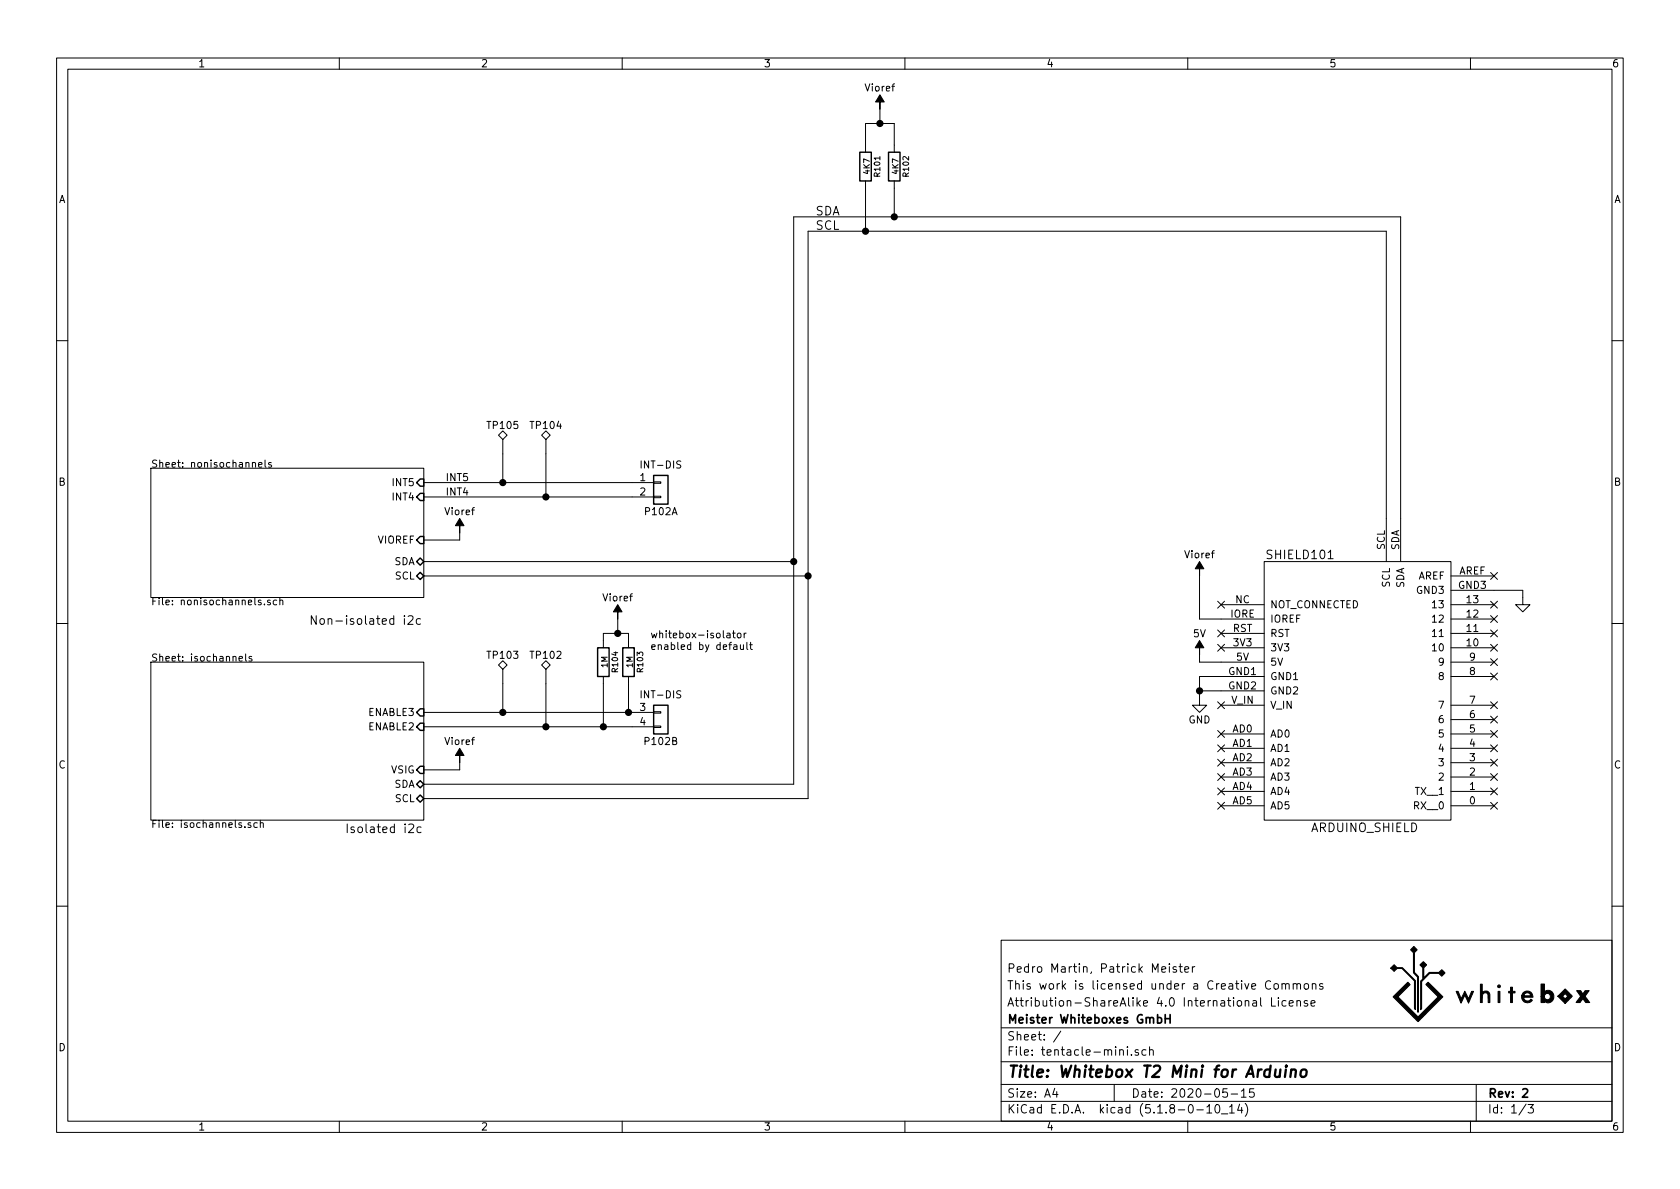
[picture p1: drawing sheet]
<svg xmlns="http://www.w3.org/2000/svg" width="297mm" height="210mm" viewBox="0 0 297 210" stroke-linecap="round" stroke-linejoin="round" font-family="sans-serif">
<g fill="none" stroke="#000" stroke-width=".18">
<path d="M10 10.3h277v189.9h-277zM12 12.2h273v186.1h-273zM60 10.3v1.9M110 10.3v1.9M155.6 19.3v2.5M160 10.3v1.9M210 10.3v1.9M260 10.3v1.9M153 26.9v-5.1h5.1v5.1M153 32v8.9M158.1 32v6.3M10 60.2h2"/>
<path d="M88.1 77l.8-.8 .8 .8-.8 .7zM88.9 77.7v7.6M95.8 77l.7-.8 .8 .8-.8 .7zM96.5 77.7v10.2M285 60.2h2M26.7 82.8h48.2v22.9h-48.2zM44.6 81.9l.2-.1h.3l.1 .8M45.7 82.2l.6-.1v-.3h-.4l-.2 .2 .1 .6h.5M46.9 81.4v1l.1 .2M48 81.8h-.3l-.2 .2v.1l.5 .2v.3h-.5M74.9 85.3h40.7M74.9 87.9h40.7"/>
<path d="M74.9 99.3h65.4M81.3 94.2v1.3h-6.4M115.6 87.8h1.2v.2h-1.2zM115.6 85.2h1.2v.3h-1.2zM223.5 99.3h33v45.7h-33zM245.1 99.3v-58.4h-102.2v100.3h-68M247.6 99.3v-61h-107.3v100.4h-65.4M10 110.3h2M26.7 117.1h48.2v27.9h-48.2zM42.3 116.5l.6-.1-.1-.3h-.3l-.2 .2v.6h.5M43.4 115.6v1.1l.2 .2M44.5 116.1h-.3l-.2 .2 .1 .1 .4 .2v.3h-.5"/>
<path d="M46.8 106.8v.2M47.8 106.2l-.3-.1-.2 .2v.2l.5 .1v.3h-.5M48.9 106.2l-.3-.1-.3 .2 .1 .6h.5M49.5 106.2l.2-.1 .3 .1v.8M49.5 105.7v1.3M71.5 108.9v.1M71.5 109.4v1M72.2 109l.5-.1 .3 .1v.3v.2l-.9 .9h.9M74.3 109.5l-.4-.1-.2 .1v.8a.48 .48 0 0 0 .6 0M74.9 101.8h68M88.1 117.6l.8-.8 .8 .8-.8 .8zM88.9 118.4v7.6"/>
<path d="M95.8 117.6l.7-.8 .8 .8-.8 .8zM96.5 118.4v10.1M106.7 114.5v-2.5h4.4v2.5M106.7 119.6v8.9M109.2 109.5v2.5M111.1 119.6v6.4M128.5 112h.5l.1 .8M129.1 112.3h-.4l-.2 .2v.2h.6M129.5 112h.5M129.7 111.5v1.1l.3 .2M129.7 114.1h.6v.8M130.3 114.3l-.4 .1-.2 .1v.3h.6"/>
<path d="M130.5 112h.3l.2 .1-.1 .6-.3 .1-.2-.2zM130.9 114l.1 .8 .3 .1 .1-.2M131.4 114v.9M131.6 112v.8M131.9 112l-.3 .2M132.1 113.6v1.1l.1 .2M132.5 114h.5M132.7 113.6v1.1l.3 .2M212.1 101.8v7.7h11.4M212.1 115.8v1.3h11.4M215.3 106.3l1.2 1.2M215.3 113.9l1.2 1.3"/>
<path d="M215.3 111.4l1.2 1.2M215.9 114.5h7.6M215.9 112h7.6M215.9 106.9h7.6M216.5 106.3l-1.2 1.2M216.5 113.9l-1.2 1.3M216.5 111.4l-1.2 1.2M223.5 119.6h-11.4v5.1h1.3l-1.3 1.3-1.3-1.3h1.3M256.5 104.4h12.7v2.5h1.3l-1.3 1.3-1.2-1.3h1.2M256.5 114.5h7.7M256.5 112h7.7M256.5 109.5h7.7"/>
<path d="M256.5 106.9h7.7M256.5 117.1h7.7M256.5 119.6h7.7M256.5 101.8h7.7M263.6 101.2l1.2 1.3M263.6 108.9l1.2 1.2M263.6 106.3l1.2 1.2M263.6 116.5l1.2 1.2M263.6 119l1.2 1.2M263.6 113.9l1.2 1.3M263.6 111.4l1.2 1.2M264.8 101.2l-1.2 1.3"/>
<path d="M264.8 108.9l-1.2 1.2M264.8 106.3l-1.2 1.2M264.8 116.5l-1.2 1.2M264.8 119l-1.2 1.2M264.8 113.9l-1.2 1.3M264.8 111.4l-1.2 1.2M285 110.3h2M74.9 126h40.7M74.9 128.5h40.7M81.3 134.9v1.2h-6.4M115.6 128.4h1.2v.2h-1.2zM115.6 125.9h1.2v.2h-1.2z"/>
<path d="M212.1 122.2h11.4M215.3 136.8l1.2 1.2M215.3 139.3l1.2 1.3M215.3 134.3l1.2 1.2M215.3 131.7l1.2 1.2M215.3 129.2l1.2 1.2M215.3 124.1l1.2 1.2M215.9 139.9h7.6M215.9 137.4h7.6M215.9 134.9h7.6M215.9 132.3h7.6M215.9 129.8h7.6"/>
<path d="M215.9 124.7h7.6M216.5 136.8l-1.2 1.2M216.5 139.3l-1.2 1.3M216.5 134.3l-1.2 1.2M216.5 131.7l-1.2 1.2M216.5 129.2l-1.2 1.2M216.5 124.1l-1.2 1.2M256.5 139.9h7.7M256.5 137.4h7.7M256.5 134.9h7.7M256.5 132.3h7.7M256.5 129.8h7.7"/>
<path d="M256.5 127.2h7.7M256.5 124.7h7.7M263.6 136.8l1.2 1.2M263.6 134.3l1.2 1.2M263.6 139.3l1.2 1.3M263.6 131.7l1.2 1.2M263.6 124.1l1.2 1.2M263.6 126.6l1.2 1.3M263.6 129.2l1.2 1.2M264.8 136.8l-1.2 1.2M264.8 134.3l-1.2 1.2M264.8 139.3l-1.2 1.3"/>
<path d="M264.8 131.7l-1.2 1.2M264.8 124.1l-1.2 1.2M264.8 126.6l-1.2 1.3M264.8 129.2l-1.2 1.2M44.3 145.5h-.3l-.2 .2 .1 .1 .4 .2v.3h-.5M45.5 145.5h-.4l-.2 .2 .1 .6h.5M46 145.6l.2-.1h.3l.1 .8M46 145.1v1.2M72.3 145.8l.5-.1 .3 .1 .1 .3-1 1.1h1M74.4 146.3l-.4-.1-.2 .1v.8a.48 .48 0 0 0 .6 .1M215.3 141.9l1.2 1.2M215.9 142.5h7.6"/>
<path d="M216.5 141.9l-1.2 1.2M256.5 142.5h7.7M263.6 141.9l1.2 1.2M264.8 141.9l-1.2 1.2M10 160.2h2M177 166.3h108v32h-108zM205.4 171.4l.7-.1-.1-.3-.4-.1-.2 .2 .1 .8h.5M206.8 170.4v.2M206.8 170.9v1M208 171a.37 .37 0 0 0-.6 .1l.1 .3 .5 .1 .1 .1-.3 .3h-.4M208.5 170.9h.5M208.7 170.4v1.3l.3 .2"/>
<path d="M209.5 171.4l.7-.1-.1-.3-.4-.1-.2 .2v.8h.6M210.8 170.9v1M211.3 170.9l-.5 .3M221.5 177h.6l.1 .9M222.2 177.3l-.5 .1a.29 .29 0 0 0-.2 .2 .29 .29 0 0 0 .2 .3l.5-.1M222.9 176.4v1.3l.2 .2M224.7 173.6a.59 .59 0 0 0-.8 0 .59 .59 0 0 0-.2 .7 .56 .56 0 0 0 .3 .6 .56 .56 0 0 0 .7-.1M224.8 176.4v1.5h.7M225.3 174.1l.2-.2 .5 .2v.7l-.3 .1-.4-.1zM226 176.4v.2M226 176.9v1M226.7 174.1l.2-.2 .3 .1 .1 .9"/>
<path d="M226.7 173.9v1M227.3 174.1a.34 .34 0 0 1 .3-.2 .34 .34 0 0 1 .3 .2v.8M227.4 177l-.5-.1-.2 .3 .1 .6h.6M227.9 177.4l.8-.1-.1-.3-.4-.1-.3 .2 .1 .7h.6M228.7 174.1v-.1a.37 .37 0 0 1 .6 .1v.8M228.7 173.9v1M229.3 177.1l.2-.2 .4 .1v.9M229.3 174.1l.2-.2 .4 .1v.9M229.3 176.9v1M230.7 174.1l.2-.2 .4 .2 .1 .5-.2 .2-.3 .1-.2-.1zM231.2 177a.37 .37 0 0 0-.6 .1l.1 .3 .5 .1v.1l-.2 .3-.4-.1M231.8 177.4l.7-.1-.1-.3-.4-.1-.2 .2 .1 .7h.5"/>
<path d="M232 174.1l.1-.1a.37 .37 0 0 1 .6 .1v.8M232 173.9v1M233.9 174a.37 .37 0 0 0-.6 .1l.1 .3 .5 .1v.1l-.2 .3-.4-.1M285 160.2h2M60 198.3v1.9M110 198.3v1.9M160 198.3v1.9M177 194.8h108M177 191.8h108M177 187.8h108M177 181.8h108M186.5 192.5l-.4 1h1"/>
<path d="M186.8 193v1M187.6 182.3l-1.3 2M197 191.8v3M199.3 185.1v.2M199.3 185.6v1M200.1 186.5v.1M201.3 185.7a.37 .37 0 0 0-.6 .1l.1 .2 .5 .2v.1l-.2 .3-.4-.1M202.6 185.7l-.4-.1-.3 .3 .1 .6 .2 .1 .4-.1M203.3 185.7a.37 .37 0 0 1 .6 .1v.8M203.3 185.1v1.5M210 198.3v1.9M211.6 196.3h1.2"/>
<path d="M213.4 195.8l.4-.5v1.5M213.4 196.8h.8M215 195.4l.3-.1a.94 .94 0 0 1 0 1.5 .8 .8 0 0 1-.6-.6 .8 .8 0 0 1 .3-.8zM216 197h1.1M217 192.5h-.7l-.1 .7 .2-.1 .5 .1 .1 .2v.5l-.2 .1-.6-.1M217.4 195.8l.4-.5v1.5M217.4 196.8h.8M217.7 193.5h1.1M219.2 195.2l-.4 1.1h.9M219.5 193l.4-.5v1.5M219.5 194h.8M219.5 195.8v1"/>
<path d="M220.2 195.1a1.71 1.71 0 0 1 0 2.3M221.7 192.5h-.7l-.1 .7 .2-.1 .5 .1 .2 .2-.1 .5-.2 .1-.6-.1M260 198.3v1.9M261 191.8v6.5M269.8 195.2l-1.2 2M270.2 195.3h.9l-.5 .6 .4 .1v.7l-.2 .1-.6-.1"/>
</g>
<path d="M206 179.4v1.5M206.9 179.4v1.5M204.7 180l.4-.1 .3 .3-.1 .6-.2 .1-.4-.1M206 180.1h.9M269.2 192.7l.3-.2h.3l.3 .5-.9 1h.9" fill="none" stroke="#000" stroke-width=".3"/>
<path d="M225.6 189.1l-.1 1.2a.59 .59 0 0 0 .8 0M226.4 189.1l-.2 1.3M227.4 189.1l-.2 1.3M227.4 188.4v.2l.1-.1-.1-.1v.2M228.3 189.3a.5 .5 0 0 1 .8 .1l-.1 1M228.3 189.1l-.2 1.3M230.1 189.3a.53 .53 0 0 1 .5-.2 .53 .53 0 0 1 .4 .4v.6a.54 .54 0 0 1-.6 .4 .54 .54 0 0 1-.5-.4z" fill="none" stroke="#000" stroke-width=".41"/>
<g fill="#000" stroke="#000" stroke-width=".18">
<path d="M155.6 16.8l.7 1.2h-.7v1.3v-1.3h-.8zM81.3 91.7l.7 1.3h-.7v1.2v-1.2h-.8zM109.2 106.9l.8 1.3h-.8v1.3v-1.3h-.7zM212.1 113.3l.8 1.2h-.8v1.3v-1.3h-.8zM212.1 99.3l.8 1.3h-.8v1.2v-1.2h-.8zM81.3 132.3l.7 1.3h-.7v1.3v-1.3h-.8zM245.9 171.2l.6-.6 .5 .5h1l2.3 2.3v5.1l-.2-.1v-4.9l-2.2-2.2h-.9l-.5 .5zM249.7 167.7l.3-.3 .6 .6-.5 .4v3.6l.7 .7-.1 6.3-.1-.1v-6.1l-.7-.8v-3.5l-.5-.5zM251.1 170.6l.6-.6 .5 .6-.5 .5v1.8l1-.9h1.7l.5-.5 .6 .6-.6 .5-.5-.5h-1.6l-1.4 1.5v4.8l-.2 .2v-5.1l.4-.4v-2zM246.3 176.3l2.6-2.6 .4 .4-2.1 2.2 3.5 3.5 3.6-3.5-2.2-2.2 .4-.4 2.6 2.6-4.4 4.4zM257.5 175.3h.3l.6 1.3 .6-1.3 .6 1.3 .6-1.3h.3l-.8 2.1-.7-1.4-.7 1.4zM261.7 174h.4v1.6a.79 .79 0 0 1 1-.2 .79 .79 0 0 1 .3 1v.9h-.3v-.9a.56 .56 0 0 0-.5-.9 .56 .56 0 0 0-.5 .8v1h-.4z"/>
<path d="M264.9 175.3h.3v2h-.3zM267.1 174.6h.3v.7h.5v.3h-.5v1.7h-.3v-1.7h-.3v-.3h.3zM269.3 175.5a1.01 1.01 0 0 1 1.2-.2 1.01 1.01 0 0 1 .5 1h-1.6a.67 .67 0 0 0 .5 .7 .67 .67 0 0 0 .8-.3l.2 .1a1.01 1.01 0 0 1-1.2 .4 1.01 1.01 0 0 1-.6-1.1h1.5a.55 .55 0 0 0-.5-.6 .55 .55 0 0 0-.6 .4l-.1 .2h-.3zM272.5 174h.6v1.4a1.07 1.07 0 0 1 1.6 .4 1.07 1.07 0 0 1-.8 1.5h-.3l-.5-.3v.3h-.6v-1.1h.5a.53 .53 0 0 0 .8 .6 .53 .53 0 0 0 .1-.9 .53 .53 0 0 0-.8 .2l-.1 .1h-.5zM275.4 176.2h.9l.4 .5 .5-.5-.5-.5-.4 .5h-.9l1.3-1.3 1.2 1.1a.24 .24 0 0 1 .1 .3 .24 .24 0 0 1-.3 .1l-1 1.1zM278.8 175.2h.7l.4 .6 .4-.6h.7l-.8 1 .9 1.1h-.7l-.5-.7-.5 .7h-.7l.8-1.1z"/>
<circle cx="265" cy="174.4" r=".25"/>
</g>
<g fill="none" stroke="#000" stroke-width=".25">
<path d="M152 26.9h2.1v5.1h-2.1zM157.1 26.9h2v5.1h-2zM74.3 98.7l.6 .6-.6 .6-.6-.6zM74.3 94.9h.6v1.2h-.6l-.6-.6zM74.3 87.2h.6v1.3h-.6l-.6-.6zM74.3 84.7h.6v1.3h-.6l-.6-.7zM115.6 84.1h2.5v5h-2.5zM73.7 101.8l.6-.6 .6 .6-.6 .7zM105.7 114.5h2v5.1h-2zM110.1 114.5h2v5.1h-2zM74.3 138l.6 .7-.6 .6-.6-.6zM74.3 135.5h.6v1.3h-.6l-.6-.7z"/>
<path d="M74.3 127.9h.6v1.3h-.6l-.6-.7zM74.3 125.3h.6v1.3h-.6l-.6-.6zM115.6 124.7h2.5v5.1h-2.5zM73.7 141.2l.6-.6 .6 .6-.6 .7z"/>
</g>
<g fill="#000" stroke="#000" stroke-width=".25">
<circle cx="155.6" cy="21.8" r=".51"/>
<circle cx="158.1" cy="38.3" r=".51"/>
<circle cx="153" cy="40.9" r=".51"/>
<circle cx="88.9" cy="85.3" r=".51"/>
<circle cx="96.5" cy="87.9" r=".51"/>
<circle cx="140.3" cy="99.3" r=".51"/>
<circle cx="109.2" cy="112" r=".51"/>
<circle cx="142.9" cy="101.8" r=".51"/>
<circle cx="88.9" cy="126" r=".51"/>
<circle cx="96.5" cy="128.5" r=".51"/>
<circle cx="106.7" cy="128.5" r=".51"/>
<circle cx="111.1" cy="126" r=".51"/>
<circle cx="212.1" cy="122.2" r=".51"/>
</g>
<text font-size="2.8" x="178" y="190.5">Title: Whitebox T2 Mini for Arduino</text>
<g font-size="2.1">
<text x="144.1" y="38.1">SDA</text>
<text x="144.1" y="40.6">SCL</text>
<text x="224.2" y="98.9">SHIELD101</text>
<text x="54.6" y="110.5">Non-isolated i2c</text>
<text x="61" y="147.3">Isolated i2c</text>
<text x="231.9" y="147.1">ARDUINO_SHIELD</text>
<text x="178" y="172">Pedro Martin, Patrick Meister</text>
<text x="178" y="178">Attribution-ShareAlike 4.0 International License</text>
<text x="178" y="175">This work is licensed under a Creative Commons</text>
<text x="178" y="184">Sheet: /</text>
<text x="178" y="181">Meister Whiteboxes GmbH</text>
<text x="178" y="186.7">File: tentacle-mini.sch</text>
<text x="178" y="196.9">KiCad E.D.A. kicad (5.1.8-0-10_14)</text>
<text x="178" y="194.1">Size: A4</text>
<text x="200" y="194.1">Date: 2020-05-15</text>
<text x="263" y="194.1">Rev: 2</text>
<text x="263" y="196.9">Id: 1/3</text>
</g>
<g font-size="1.8">
<text x="35" y="11.9">1</text>
<text x="85" y="11.9">2</text>
<text x="135" y="11.9">3</text>
<text x="185" y="11.9">4</text>
<text x="235" y="11.9">5</text>
<text x="285" y="11.9">6</text>
<text x="153.1" y="16.2">Vioref</text>
<text x="10.4" y="35.9">A</text>
<text x="285.4" y="35.9">A</text>
<text x="86.3" y="75.9">TP105</text>
<text x="93.9" y="75.9">TP104</text>
<text x="26.7" y="82.7">Sheet: nonisochannels</text>
<text x="113.7" y="82.8">INT-DIS</text>
<text x="10.4" y="85.9">B</text>
<text x="69.6" y="88.5">INT4</text>
<text x="69.6" y="86">INT5</text>
<text x="78.7" y="85.1">INT5</text>
<text x="78.7" y="87.6">INT4</text>
<text x="113.2" y="85.1">1</text>
<text x="113.2" y="87.6">2</text>
<text x="285.4" y="85.9">B</text>
<text x="78.8" y="91.1">Vioref</text>
<text x="114.1" y="91.1">P102A</text>
<text x="66.8" y="96.1">VIOREF</text>
<text x="69.7" y="99.9">SDA</text>
<text x="209.6" y="98.7">Vioref</text>
<text x="244.9" y="97.3" transform="rotate(-90 244.9 97.3)">SCL</text>
<text x="247.4" y="97.4" transform="rotate(-90 247.4 97.4)">SDA</text>
<text x="257.9" y="101.6">AREF</text>
<text x="26.7" y="107">File: nonisochannels.sch</text>
<text x="69.9" y="102.5">SCL</text>
<text x="106.7" y="106.3">Vioref</text>
<text x="218.4" y="106.7">NC</text>
<text x="224.5" y="107.6">NOT_CONNECTED</text>
<text x="245.7" y="103.9" transform="rotate(-90 245.7 103.9)">SCL</text>
<text x="248.3" y="104.1" transform="rotate(-90 248.3 104.1)">SDA</text>
<text x="250.6" y="105">GND3</text>
<text x="250.7" y="102.5">AREF</text>
<text x="253.6" y="107.6">13</text>
<text x="257.9" y="104.1">GND3</text>
<text x="259.4" y="106.7">13</text>
<text x="114.9" y="112.9">whitebox-isolator</text>
<text x="211" y="112.7">5V</text>
<text x="217.6" y="109.2">IORE</text>
<text x="218" y="111.8">RST</text>
<text x="224.5" y="110.1">IOREF</text>
<text x="224.5" y="112.6">RST</text>
<text x="253.6" y="112.6">11</text>
<text x="253.6" y="110.1">12</text>
<text x="259.4" y="111.8">11</text>
<text x="259.4" y="109.2">12</text>
<text x="26.7" y="117">Sheet: isochannels</text>
<text x="86.3" y="116.5">TP103</text>
<text x="93.9" y="116.5">TP102</text>
<text x="114.9" y="114.9">enabled by default</text>
<text x="217.3" y="119.4">GND1</text>
<text x="218.1" y="114.3">3V3</text>
<text x="218.6" y="116.8">5V</text>
<text x="224.5" y="115.2">3V3</text>
<text x="224.5" y="117.7">5V</text>
<text x="253.6" y="115.2">10</text>
<text x="254.5" y="117.7">9</text>
<text x="259.4" y="114.3">10</text>
<text x="259.9" y="119.4">8</text>
<text x="259.9" y="116.8">9</text>
<text x="113.2" y="125.7">3</text>
<text x="113.7" y="123.5">INT-DIS</text>
<text x="217.3" y="121.9">GND2</text>
<text x="217.8" y="124.5">V_IN</text>
<text x="224.5" y="120.3">GND1</text>
<text x="224.5" y="122.8">GND2</text>
<text x="224.5" y="125.3">V_IN</text>
<text x="254.5" y="125.3">7</text>
<text x="254.5" y="120.3">8</text>
<text x="259.9" y="124.5">7</text>
<text x="65.2" y="129.2">ENABLE2</text>
<text x="65.2" y="126.6">ENABLE3</text>
<text x="78.8" y="131.7">Vioref</text>
<text x="113.2" y="128.3">4</text>
<text x="114.1" y="131.7">P102B</text>
<text x="210.1" y="127.9">GND</text>
<text x="218" y="129.5">AD0</text>
<text x="224.5" y="130.4">AD0</text>
<text x="254.5" y="130.4">5</text>
<text x="254.5" y="127.9">6</text>
<text x="259.9" y="129.5">5</text>
<text x="259.9" y="127">6</text>
<text x="10.4" y="135.9">C</text>
<text x="69.2" y="136.8">VSIG</text>
<text x="218" y="132.1">AD1</text>
<text x="218" y="134.6">AD2</text>
<text x="218" y="137.2">AD3</text>
<text x="224.5" y="133">AD1</text>
<text x="224.5" y="135.5">AD2</text>
<text x="254.5" y="135.5">3</text>
<text x="254.5" y="133">4</text>
<text x="259.9" y="137.2">2</text>
<text x="259.9" y="134.6">3</text>
<text x="259.9" y="132.1">4</text>
<text x="285.4" y="135.9">C</text>
<text x="69.7" y="139.3">SDA</text>
<text x="69.9" y="141.9">SCL</text>
<text x="218" y="139.7">AD4</text>
<text x="218" y="142.2">AD5</text>
<text x="224.5" y="138">AD3</text>
<text x="224.5" y="140.6">AD4</text>
<text x="224.5" y="143.1">AD5</text>
<text x="250.1" y="143.1">RX__0</text>
<text x="250.3" y="140.6">TX__1</text>
<text x="254.5" y="138">2</text>
<text x="259.9" y="142.2">0</text>
<text x="259.9" y="139.7">1</text>
<text x="26.7" y="146.4">File: isochannels.sch</text>
<text x="10.4" y="185.9">D</text>
<text x="285.4" y="185.9">D</text>
<text x="35" y="199.9">1</text>
<text x="85" y="199.9">2</text>
<text x="135" y="199.9">3</text>
<text x="185" y="199.9">4</text>
<text x="235" y="199.9">5</text>
<text x="285" y="199.9">6</text>
</g>
<g font-size="1.4">
<text x="153.8" y="30.7" transform="rotate(-90 153.8 30.7)">4K7</text>
<text x="155.6" y="31.1" transform="rotate(-90 155.6 31.1)">R101</text>
<text x="158.9" y="30.7" transform="rotate(-90 158.9 30.7)">4K7</text>
<text x="160.7" y="31.1" transform="rotate(-90 160.7 31.1)">R102</text>
<text x="107.4" y="118" transform="rotate(-90 107.4 118)">1M</text>
<text x="109.3" y="118.8" transform="rotate(-90 109.3 118.8)">R104</text>
<text x="111.9" y="118" transform="rotate(-90 111.9 118)">1M</text>
<text x="113.7" y="118.8" transform="rotate(-90 113.7 118.8)">R103</text>
</g>
</svg>
